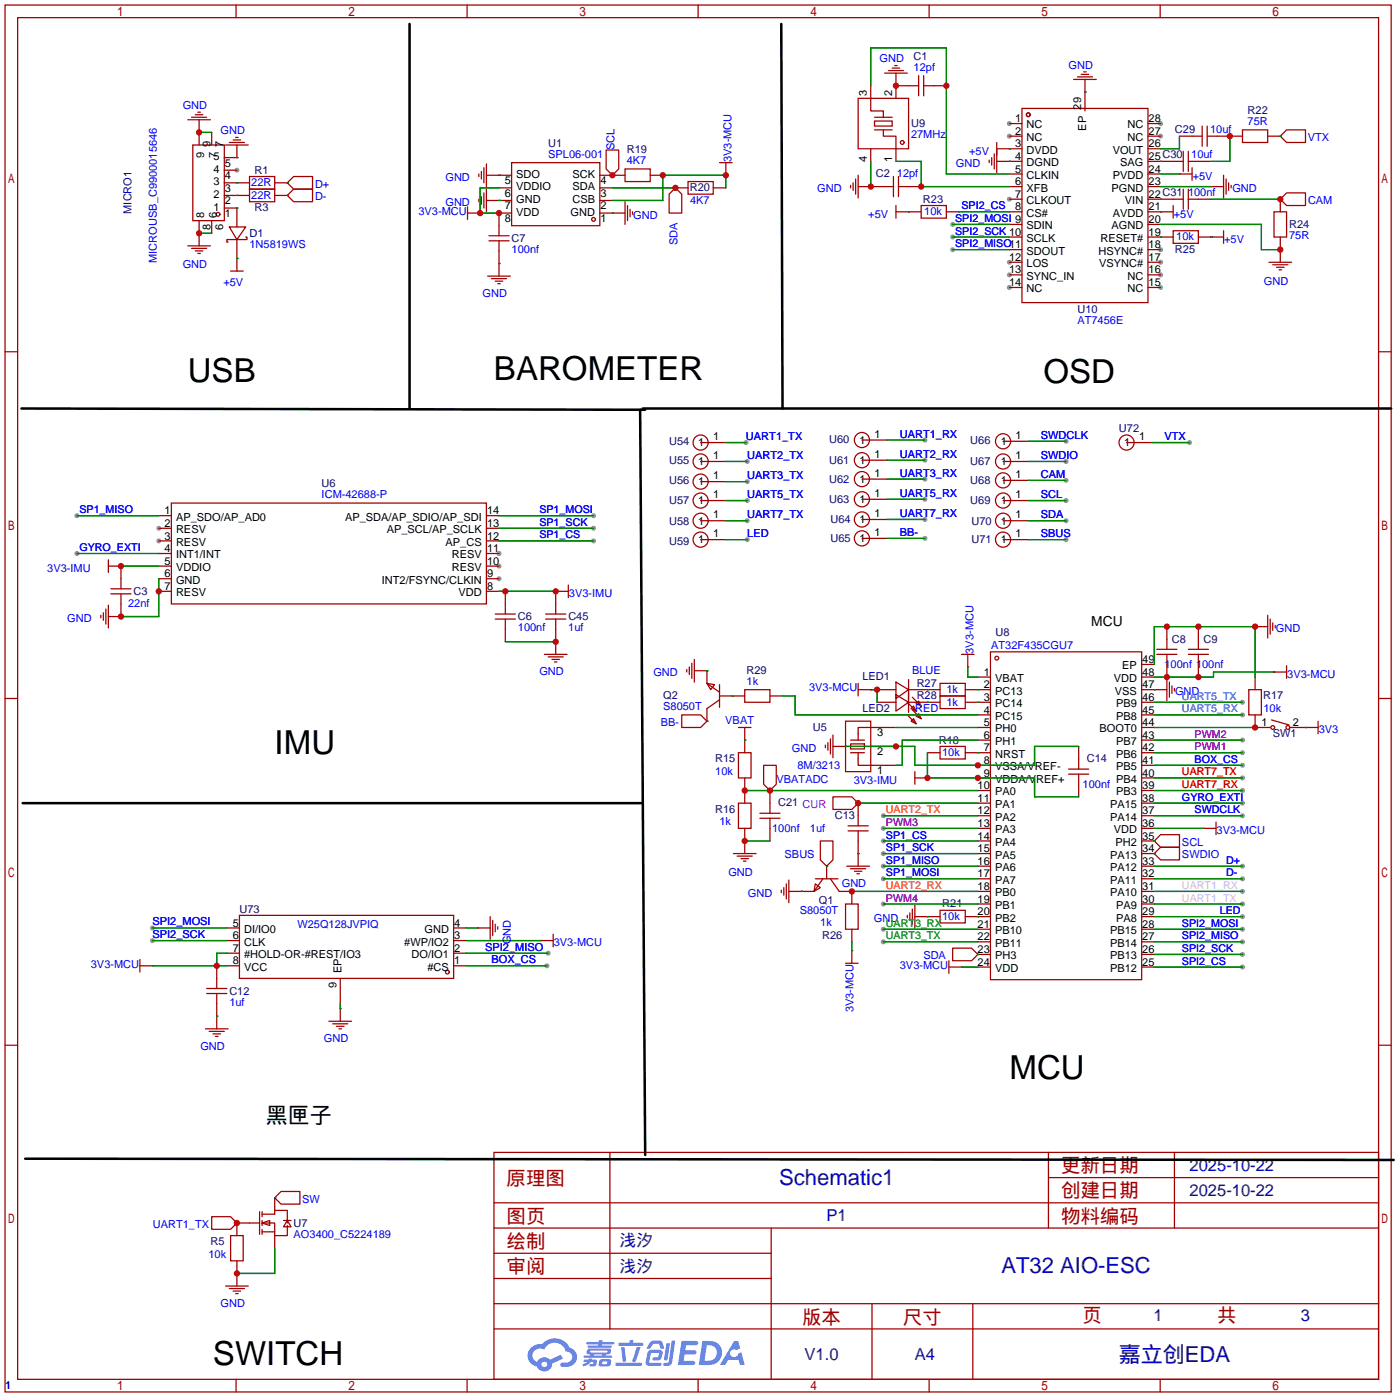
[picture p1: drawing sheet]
<svg xmlns="http://www.w3.org/2000/svg" width="282mm" height="281mm" viewBox="0 0 282 281" stroke-linecap="round" stroke-linejoin="round" font-family="sans-serif">
<g fill="#999">
<circle cx="203.5" cy="24.9" r=".51"/>
<circle cx="203.5" cy="27.4" r=".51"/>
<circle cx="203.5" cy="40.1" r=".51"/>
<circle cx="203.5" cy="52.8" r=".51"/>
<circle cx="203.5" cy="55.4" r=".51"/>
<circle cx="203.5" cy="57.9" r=".51"/>
<circle cx="233.9" cy="57.9" r=".51"/>
<circle cx="233.9" cy="55.4" r=".51"/>
<circle cx="233.9" cy="52.8" r=".51"/>
<circle cx="233.9" cy="50.3" r=".51"/>
<circle cx="233.9" cy="27.4" r=".51"/>
<circle cx="233.9" cy="24.9" r=".51"/>
<circle cx="32" cy="106.4" r=".51"/>
<circle cx="32" cy="109" r=".51"/>
<circle cx="100.6" cy="116.6" r=".51"/>
<circle cx="100.6" cy="114" r=".51"/>
<circle cx="100.6" cy="111.5" r=".51"/>
<circle cx="47.8" cy="34.3" r=".51"/>
<circle cx="250.4" cy="149.1" r=".51"/>
<circle cx="250.4" cy="184.7" r=".51"/>
<circle cx="250.4" cy="179.6" r=".51"/>
<circle cx="250.4" cy="151.6" r=".51"/>
<circle cx="178.1" cy="182.1" r=".51"/>
<circle cx="178.1" cy="166.9" r=".51"/>
<circle cx="250.4" cy="141.5" r=".51"/>
<circle cx="250.4" cy="144" r=".51"/>
<circle cx="178.1" cy="187.2" r=".51"/>
<circle cx="178.1" cy="189.7" r=".51"/>
<circle cx="178.1" cy="164.3" r=".51"/>
<circle cx="250.4" cy="182.1" r=".51"/>
<circle cx="250.4" cy="154.2" r=".51"/>
<circle cx="250.4" cy="161.8" r=".51"/>
<circle cx="250.4" cy="194.8" r=".51"/>
<circle cx="250.4" cy="189.7" r=".51"/>
<circle cx="250.4" cy="187.2" r=".51"/>
<circle cx="250.4" cy="192.3" r=".51"/>
<circle cx="178.1" cy="169.4" r=".51"/>
<circle cx="178.1" cy="172" r=".51"/>
<circle cx="178.1" cy="174.5" r=".51"/>
<circle cx="178.1" cy="177" r=".51"/>
<circle cx="250.4" cy="164.3" r=".51"/>
<circle cx="250.4" cy="177" r=".51"/>
<circle cx="250.4" cy="174.5" r=".51"/>
<circle cx="250.4" cy="156.7" r=".51"/>
<circle cx="250.4" cy="159.3" r=".51"/>
<circle cx="192" cy="50.3" r=".51"/>
<circle cx="192" cy="45.2" r=".51"/>
<circle cx="192" cy="47.8" r=".51"/>
<circle cx="15.5" cy="103.9" r=".51"/>
<circle cx="119.6" cy="109" r=".51"/>
<circle cx="119.6" cy="106.4" r=".51"/>
<circle cx="119.6" cy="103.9" r=".51"/>
<circle cx="15.5" cy="111.5" r=".51"/>
<circle cx="150.4" cy="89.2" r=".51"/>
<circle cx="150.6" cy="93" r=".51"/>
<circle cx="150.6" cy="97" r=".51"/>
<circle cx="150.6" cy="100.8" r=".51"/>
<circle cx="150.6" cy="104.9" r=".51"/>
<circle cx="150.6" cy="108.7" r=".51"/>
<circle cx="186.4" cy="88.6" r=".51"/>
<circle cx="186.4" cy="92.7" r=".51"/>
<circle cx="186.4" cy="96.5" r=".51"/>
<circle cx="186.4" cy="100.6" r=".51"/>
<circle cx="186.4" cy="104.6" r=".51"/>
<circle cx="186.4" cy="108.5" r=".51"/>
<circle cx="214.9" cy="88.9" r=".51"/>
<circle cx="214.9" cy="93" r=".51"/>
<circle cx="214.9" cy="96.8" r=".51"/>
<circle cx="214.9" cy="100.8" r=".51"/>
<circle cx="214.9" cy="104.9" r=".51"/>
<circle cx="214.9" cy="108.7" r=".51"/>
<circle cx="239.8" cy="89.2" r=".51"/>
<circle cx="30.7" cy="186.9" r=".51"/>
<circle cx="30.7" cy="189.5" r=".51"/>
<circle cx="110.5" cy="192" r=".51"/>
<circle cx="110.2" cy="194.6" r=".51"/>
</g>
<g fill="none" stroke="#a10000" stroke-width=".25">
<path d="M1 1h279.4v279.4h-279.4zM3.6 3.6h274.3v274.3h-274.3zM47.6 1v2.6M94.1 1v2.6M140.7 1v2.6M187.3 1v2.6M233.8 1v2.6M1 70.9h2.6M277.9 70.9h2.5M1 140.7h2.6M277.9 140.7h2.5M1 210.6h2.6"/>
<path d="M277.9 210.6h2.5M99.6 232.2h178.3v45.7h-178.3zM122.9 232.2v35.5M211.3 232.2v15.2M211.3 237.2h66.6M236.7 232.2v15.2M99.6 252.5h55.8M99.6 247.4h178.3M99.6 257.6h55.8M99.6 242.3h178.3M155.4 247.4v30.5M47.6 277.9v2.5"/>
<path d="M94.1 277.9v2.5M99.6 267.7h178.3M99.6 262.6h178.3M140.7 277.9v2.5M175.8 262.6v15.3M187.3 277.9v2.5M196.1 262.6v15.3M233.8 277.9v2.5"/>
</g>
<g fill="#5487ff">
<path d="M137.4 270.1h2.7a.48 .48 0 0 1 .7 .5 .48 .48 0 0 1-.7 .4h-1.8l-.2 1h1.9a.43 .43 0 0 1 .4 .5 .43 .43 0 0 1-.5 .4h-1.9l-.2 1.3h1.7a.45 .45 0 0 1 .6 .1 .45 .45 0 0 1-.2 .6l-3.3 .1z"/>
<path d="M148 270.2h.8l.4 1.4-.7 .4a.84 .84 0 0 0-1.3 .2 .84 .84 0 0 0 .4 1.2 .84 .84 0 0 0 1.1-.4l.1-.3 .6-.3 .7 2.6h-.9l-.3-1.1h-2.1l-.6 1.1h-1.1z"/>
<path d="M134.3 270.6h.8l-.5 3.2a.36 .36 0 0 1-.4 .3 .36 .36 0 0 1-.4-.4z"/>
<path d="M135.4 270.1h.7l-.6 4.3a1.13 1.13 0 0 1-1.8 .6l.2-.4 .7-.1 .2-.2z"/>
<path d="M131.1 270.4l.6-.3h1a.77 .77 0 0 1 .9 .5l.3 .9-.2 .2h-.5l-.3-.9-.2-.1h-1l-.7 1h-.6l-.1-.2z"/>
<path d="M130.7 272.3l.5-.4h1.7a.66 .66 0 0 1 .6 1l-.1 .4a.81 .81 0 0 1-.9 .8h-.7a.32 .32 0 0 1-.3-.4 .32 .32 0 0 1 .4-.3h.7l.2-.9-1.6 .1-.3 1.9h2.1a.32 .32 0 0 1 .3 .4 .32 .32 0 0 1-.3 .3h-2.3l-.5-.3-.1-.6z"/>
<path d="M124.1 274.5h5a.33 .33 0 0 1 .3 .4 .33 .33 0 0 1-.3 .3h-4.9l-.2-.2z"/>
<path d="M128.4 271.4h.7l-.6 2a1.04 1.04 0 0 1-.7 1l-.4-.3z"/>
<path d="M125.2 271.4h.7l.3 2.6a.34 .34 0 0 1-.3 .3 .34 .34 0 0 1-.4-.2z"/>
<path d="M124.7 270.5h2.2l.2-.6h.6l-.1 .6h1.8a.32 .32 0 0 1 .3 .3 .32 .32 0 0 1-.4 .3h-4.5l-.2-.1z"/>
<path d="M117.7 273.9h.9l.1-.2h.7l-.1 .2 .9 .1a.82 .82 0 0 1-.6 1.3h-.8v-.5l.8-.1v-.3h-.5l-.5 .4-1 .5-.2-.5 1-.4h-.8z"/>
<path d="M118.2 270.3h2.5v-.3h.8l-.1 .3h2.2l.2 .3-.2 .2h-2.3v.3h1.8l.2 .2-.2 .2h-4.5l-.2-.2 .1-.2h2l.1-.3h-2.3l-.1-.1z"/>
<path d="M141.6 270.1l-.7 4.9h1.6a2.5 2.5 0 0 0 3-2.5 2.5 2.5 0 0 0-3.1-2.4zM142.5 271a1.61 1.61 0 0 1 2 1.4 1.61 1.61 0 0 1-1.8 1.7l-.7 .1z"/>
<path d="M118.4 271.9a.55 .55 0 0 0-.2 .7 .55 .55 0 0 0 .7 .2l.1 .3h-1.3v.4h5.5l.2-.2-.2-.2h-1.2l.2-.3a.7 .7 0 0 0 .8-.2 .7 .7 0 0 0 0-.9h-4.2zM119 272.1h3.3l.2 .1-.2 .3h-3.2zM119.7 272.8h1.7l-.2 .3h-1.4z"/>
<path d="M120.9 274a1.05 1.05 0 0 0-.1 1.2 2.91 2.91 0 0 0 2.2-.1 .98 .98 0 0 0 0-1.2l-1.6-.1zM121.5 274.3h.8h.1v.3l-.2 .2h-.8z"/>
<path d="M107.1 271.4a2.23 2.23 0 0 0-.7 2.3 2.23 2.23 0 0 0 1.8 1.6 1.58 1.58 0 0 0 1.8 1 1.58 1.58 0 0 0 1.3-1.6l2.2-1-.5-.8-2.1 1a1.65 1.65 0 0 0-2.7 .5 1.45 1.45 0 0 1-.7-2 1.45 1.45 0 0 1 2-.6l.2 .1a2.3 2.3 0 0 1 2.3-1.4 2.3 2.3 0 0 1 2.1 1.8 1.12 1.12 0 0 1 1.2 1 1.12 1.12 0 0 1-1.1 1.2h-.7a.45 .45 0 0 0-.6 .4 .45 .45 0 0 0 .5 .5 2.21 2.21 0 0 0 2.2-.6 2.21 2.21 0 0 0 .5-2.3 2.13 2.13 0 0 0-1.3-1 3.3 3.3 0 0 0-5.6-.7l-1.1 .1zM109.2 274.9a.57 .57 0 0 1 1.1 0 .57 .57 0 0 1-1.1 0z"/>
</g>
<g fill="none" stroke="#a10000" stroke-width=".25">
<path d="M173 19.8h10.1v10.2h-10.1zM175.5 17.3v5.1h2.6v1.2M178.3 14.7h4.6M179.1 14.2h3M179.8 13.7h1.6M180.3 13.2h.5M180.6 17.3h.1M180.6 14.7v5.1M180.6 17.3h4.6M185.2 15.2v4.1M186.2 17.3h4.6M186.2 15.2v4.1"/>
<path d="M216.4 16h4.6M217.2 15.5h3M217.9 15h1.6M218.4 14.5h.5M218.7 18.5h.1M218.7 16v6.4M37.8 24.1h4.6M38.6 23.6h3.1M38.9 29.2h6.3v15.2h-6.3zM39.4 23.1h1.5M39.9 22.6h.5M40.1 26.7h.1"/>
<path d="M40.1 24.1v5.1M42.7 26.7v2.5M45.2 39.4h5.1M45.2 36.8h5.1M45.2 34.3h2.6M45.2 31.8h2.6M45.5 29.2h4.5M46.2 28.7h3.1M47 28.2h1.5M47.5 27.7h.5M47.8 31.8h.1M47.8 29.2v2.6"/>
<path d="M50.3 35.6h5.1v2.5h-5.1zM50.3 38.1h5.1v2.5h-5.1zM55.4 39.4h2.5M55.4 36.8h2.5M57.9 36.8h.1M57.9 39.4h.1M59.2 35.6h3.8v2.5h-3.8l-1.3-1.3zM59.2 38.1h3.8v2.5h-3.8l-1.3-1.2zM96.5 35.1v.5M97 34.5v1.6M97 39.6v1.5M97.5 33.8v3"/>
<path d="M97.5 38.9v3M98 35.3h5.1M98 33v4.6M98 38.1v4.6M100.6 35.3h.1M100.6 37.8h2.5M103.1 32.8h17.8v12.7h-17.8zM120.9 35.3h5.1M120.9 37.8h2.5M122.2 30.2h2.5v3.8l-1.3 1.3-1.2-1.3zM123.4 35.3h.1M126 34h5.1v2.6h-5.1z"/>
<path d="M131.1 35.3h2.5M134.9 39.1l1.2-1.3 1.3 1.3v3.8h-2.5zM136.1 37.8h.1M136.1 37.8h2.6M138.7 36.6h5.1v2.5h-5.1zM143.8 37.8h2.5M145 32.8h2.6M146.3 35.3h.1M146.3 32.8v2.5M171.4 37.3v.5M172 36.8v1.6M172.5 36.1v3"/>
<path d="M173 35.3v4.6M173 37.6h7.1M175.5 37.6h.1M175.5 30v2.5M176.3 24.4h3.5v1h-3.5zM176.3 23.6h3.5M176.3 26.2h3.5M178.1 26.2v1.2h2.5v5.1M180.1 35.6v4M181.1 37.6h4.6M181.1 35.6v4M199.4 32.3v.5"/>
<path d="M199.9 31.8v1.5M200.4 31v3M200.9 30h5.1M200.9 32.5h5.1M200.9 28.7v6.1M203.5 30h.1M203.5 32.5h.1M203.5 24.9h2.5M203.5 27.4h2.5M203.5 35.1h2.5M203.5 37.6h2.5M206 21.8h25.4v39.2h-25.4z"/>
<path d="M231.4 24.9h2.5M231.4 27.4h2.5M231.4 30h2.5M231.4 32.5h7.1M231.4 35.1h2.5M231.4 37.6h2.5M237.7 35.1h.1M237.7 27.4h4.6M237.7 35.1h2.6M238.5 30.5v4M238.5 38.1v4.1M239.5 32.5h4.6"/>
<path d="M239.5 30.5v4M239.5 38.1v4.1M240.3 33.8v2.5M242.3 25.4v4.1M243.3 27.4h7.1M243.3 25.4v4.1M244.1 37.6h.1M244.1 37.6h2.5M246.6 35.3v4.6M247.1 36.1v3M247.6 36.8v1.6M248.2 37.3v.5"/>
<path d="M250.4 26.2h5.1v2.5h-5.1zM255.5 27.4h2.6M258.1 27.4l1.2-1.2h3.8v2.5h-3.8zM258.1 27.4h.1M259.3 38.9h3.8v2.5h-3.8l-1.2-1.3zM37.8 49.5h4.6M38.6 50h3.1M39.4 50.5h1.5M39.9 51.1h.5M40.1 47h.1M40.1 44.4v5.1M42.7 44.4v2.6"/>
<path d="M45.2 41.9h2.6v3.8M46.2 45.7h3.3l-1.7 2.6zM46.5 54.6h2.5M47.8 48.3h-2.1v.5h.3M47.8 52.1h.1M47.8 48.3v6.3M49.5 47.8h.3v.5h-2M94.2 42.9h2.6M94.2 41.7v2.5M96.5 40.1v.5M96.8 42.9h.1M98 40.4h5.1"/>
<path d="M98.3 55.6h4.6M98.6 48.5h4M98.6 47.5h4M99.1 56.1h3M99.8 56.6h1.5M100.3 57.2h.5M100.6 40.4h.1M100.6 53.1h.1M100.6 48.5v7.1M103.1 42.9h-2.5v4.6M120.9 40.4h2.5M120.9 42.9h5.1"/>
<path d="M123.4 42.9h.1M126 40.6v4.6M126.5 41.4v3M127 42.2v1.5M127.5 42.7v.5M180.6 42.7h5.1M180.6 41.4v2.5M183.1 42.7h.1M185.7 41.4h5.1v2.5h-5.1zM190.8 42.7h2.5M203.5 40.1h2.5M203.5 42.7h2.5"/>
<path d="M203.5 45.2h2.5M203.5 47.8h2.5M203.5 50.3h2.5M203.5 52.8h2.5M203.5 55.4h2.5M203.5 57.9h2.5M231.4 40.1h7.1M231.4 42.7h5.1M231.4 45.2h2.5M231.4 47.8h5.1M231.4 50.3h2.5M231.4 52.8h2.5"/>
<path d="M231.4 55.4h2.5M231.4 57.9h2.5M233.9 42.7h.1M236.5 46.5h5.1v2.5h-5.1zM236.5 41.4v2.5M239.5 40.1h4.6M241.6 47.8h5M244.1 47.8h.1M246.6 46.5v2.5M255.8 52.8h4.5M256.5 53.3h3.1M256.8 42.7h2.5v5.1h-2.5z"/>
<path d="M257.3 53.8h1.5M257.8 54.4h.5M258.1 50.3h.1M258.1 40.1h.1M258.1 40.1v2.6M258.1 47.8v5M141.2 89.2h5.1M141.2 93h5.1M141.2 97h5.1M173.7 88.6h5.1M173.7 92.7h5.1M173.7 96.5h5.1"/>
<path d="M202.2 93h5.1M202.2 88.9h5.1M202.2 96.8h5.1M227.1 89.2h5.1M21.8 114h2.6M21.8 112.8v2.5M22.4 119.6h4M22.4 118.6h4M24.4 114h.1M24.4 114v4.6M24.4 119.6v4.6M32 103.9h2.5"/>
<path d="M32 106.4h2.5M32 109h2.5M32 111.5h2.5M32 114h2.5M32 116.6h2.5M32 119.1h2.5M34.5 101.3h63.5v20.4h-63.5zM98 103.9h2.6M98 106.4h2.6M98 109h2.6M98 111.5h2.6M98 114h2.6"/>
<path d="M98 116.6h2.6M98 119.1h2.6M101.9 119.1v4.6M112 119.1h.1M112 119.1h2.6M112 119.1v4.6M114.6 117.9v2.5M141.2 100.8h5.1M141.2 104.9h5.1M141.2 108.7h5.1M173.7 100.6h5.1M173.7 104.6h5.1"/>
<path d="M173.7 108.5h5.1M202.2 100.8h5.1M202.2 104.9h5.1M202.2 108.7h5.1M20.3 124v.5M20.8 123.4v1.6M21.3 122.7v3M21.8 121.9v4.6M21.8 124.2h2.6M24.4 124.2h.1M99.8 124.7h4.1M99.8 123.7h4.1"/>
<path d="M101.9 124.7v4.6M109.7 131.8h4.6M110 124.7h4M110 123.7h4M110.5 132.3h3M111.3 132.8h1.5M111.8 133.3h.5M112 129.3h.1M112 124.7v7.1M138.4 134.9v.5M138.9 134.4v1.5M139.4 133.6v3.1"/>
<path d="M140 135.1h2.5M140 132.8v4.6M142.5 135.1h.1M142.5 137.7l1.5 .2-.7 1zM142.5 135.1v2.6M142.5 137.7l2.5 1.7M145 137.9v4.6M150.1 138.9h5.1v2.6h-5.1zM173 138.9h2.5M173 137.7v2.5M175.5 138.9h.1M176.8 138.9h3.8"/>
<path d="M180.6 137.4l2.5 1.5-2.5 1.8zM180.6 140l2.5 1.5-2.5 1.8zM183.1 138.9h6.4M183.1 136.9v6.6M189.5 137.7h5.1v2.5h-5.1zM193.8 131.8h2.5M194.6 138.9h5M195.1 134.4h.1M195.1 131.8v2.6M197.1 136.4h2.5M199.6 131.3h30.5v66.1h-30.5zM230.1 136.4h2.6"/>
<path d="M230.1 138.9h5.1M230.1 133.9h2.6M232.7 138.9h.1M233.2 131.8h4M233.2 130.8h4M235.2 126.2v4.6M235.2 131.8v4.6M235.2 136.7v4.5M235.7 137.4v3.1M236.2 138.2v1.5M236.7 138.7v.5M239.5 131.8h4.1"/>
<path d="M239.5 130.8h4.1M241.6 126.2v4.6M241.6 131.8v4.6M251.7 138.9h2.6v5.1h-2.6zM253 126.2h.1M253 126.2h2.5M253 136.4v2.5M255.5 124v4.5M256 124.7v3.1M256.5 125.5v1.5M256.8 135.4h.1M256.8 135.4h2.5"/>
<path d="M257 126v.5M259.3 134.1v2.6M137.4 144h3.8l1.3 1.3-1.3 1.3h-3.8zM142.5 145.3h.1M145 140.2h5.1M145 141l-2.5 1.7v2.6M148.8 151.6h2.6v5.1h-2.6zM148.8 146.6h2.6M150.1 149.1h.1M150.1 146.6v5M150.1 156.7v5.1M153.9 154.2h2.6v3.8l-1.3 1.3-1.3-1.3z"/>
<path d="M155.2 159.3h.1M155.2 159.3v4.5M155.2 140.2h2.5M166.4 150.1v.5M166.9 149.6v1.5M167.4 148.8v3.1M167.9 150.4h2.5M167.9 148.1v4.6M170.4 145.3h5.1v10.1h-5.1zM170.4 150.4h.1M171.4 149.9h2.8v1h-2.8zM171.4 151.6h2.8"/>
<path d="M171.4 149.1h2.8M173 151.6v2.6h7.6M175.5 150.4h5.1M176.8 141.5h3.8M180.6 146.6h-7.6v2.5M182.9 141.5l1.8 1.8M182.9 144l1.8 1.8M183.1 141.5h6.4M183.6 142.7l.5-.5 .6 1.1zM183.6 145.3l.5-.5 .6 1zM183.9 140.5l1.8 1.7M183.9 143l1.8 1.8"/>
<path d="M184.4 155.4v2.6M184.4 156.7h2.5M184.7 141.7l.5-.5 .5 1zM184.7 144.3l.5-.5 .5 1zM186.9 156.7h.1M186.9 151.6h2.6M189.5 150.4h5.1v2.5h-5.1zM189.5 140.2h5.1v2.5h-5.1zM194.6 151.6h5M194.6 141.5h5M197.1 146.6h2.5M197.1 144h2.5"/>
<path d="M197.1 149.1h2.5M197.1 154.2h2.5M197.1 156.7h2.5M197.1 159.3h2.5M215.4 156h4.1M215.4 154.9h4.1M217.4 150.4v4.5M217.4 156v4.5M230.1 146.6h2.6M230.1 151.6h2.6M230.1 141.5h2.6M230.1 144h2.6"/>
<path d="M230.1 149.1h2.6M230.1 154.2h2.6M230.1 156.7h2.6M230.1 159.3h2.6M253 144v2.6h3M256.3 145l3.5 1M260.1 146.6h5.6M263.1 146.6h.1M265.7 145.3v2.5M147.8 172h4.6M148.6 172.5h3M148.8 161.8h2.6v5.1h-2.6z"/>
<path d="M149.4 173h1.5M149.9 173.5h.5M150.1 169.4h.1M150.1 166.9v5.1M153.2 164.8h4M153.2 163.8h4M155.2 164.8v4.6M157.5 179.3v.5M158 178.8v1.5M158.5 178.1v3M159 179.6h5.1M159 177.3v4.6"/>
<path d="M161.5 179.6h.1M164.3 178.1l1.1 .7-1.3 .8zM164.3 177h4.6M165.4 169.4h2.5v3.8l-1.3 1.3-1.2-1.3zM165.9 177l-1.8 2.6M166.6 174.5h.1M166.6 174.5v2.5M167.4 177l1.8 2.6h2.5v2.5M167.9 160.5h3.8l1.3 1.3-1.3 1.3h-3.8zM170.7 174.5h4.6M170.9 167.4h4.1M170.9 166.4h4.1"/>
<path d="M171.4 175h3.1M172.2 175.5h1.5M172.7 176h.5M173 161.8h.1M173 172h.1M173 161.8v4.6M173 167.4v7.1M197.1 172h2.5M197.1 161.8h2.5M197.1 164.3h2.5M197.1 166.9h2.5M197.1 169.4h2.5"/>
<path d="M197.1 174.5h2.5M197.1 177h2.5M197.1 179.6h2.5M230.1 172h2.6M230.1 161.8h2.6M230.1 164.3h2.6M230.1 166.9h2.6M230.1 169.4h2.6M230.1 174.5h2.6M230.1 177h2.6M230.1 179.6h2.6M232.7 169.4h.1"/>
<path d="M232.7 172h.1M233.9 168.1h3.8v2.6h-3.8l-1.2-1.3zM233.9 170.7h3.8v2.5h-3.8l-1.2-1.2zM242.6 166.9h.1M242.6 166.9h2.5M245.1 165.6v2.5M28.2 194.6h2.5M28.2 193.3v2.5M30.7 194.6h.1M41.7 199.1h4M43.7 194.6v4.5M45.7 194.6h2.6"/>
<path d="M45.7 192h2.6M45.7 189.5h2.6M45.7 186.9h2.6M48.3 184.4h43.1v12.7h-43.1zM68.6 197.1v5.1M91.4 194.6h2.6M91.4 192h2.6M91.4 189.5h2.6M91.4 186.9h2.6M96.3 186.9h.1M96.3 186.9h2.5M98.8 184.7v4.5"/>
<path d="M99.3 185.4v3.1M99.8 186.2v1.5M100.3 186.7v.5M109 189.5h.1M109 189.5h2.5M111.5 188.2v2.6M170.4 182.1h2.6v5.1h-2.6zM170.4 194.1h2.6M171.7 191.5h.1M171.7 187.2v2.5M171.7 191.5v2.6M182.9 184.4v.5"/>
<path d="M183.4 183.9v1.5M183.9 183.1v3.1M184.4 184.7h5.1M184.4 182.4v4.5M186.9 184.7h.1M189.5 183.4h5.1v2.5h-5.1zM191.3 194.8h2.5M191.3 193.5v2.6M192 191h3.8l1.3 1.3-1.3 1.2h-3.8zM193.8 194.8h.1M194.6 184.7h5M197.1 192.3h.1"/>
<path d="M197.1 182.1h2.5M197.1 187.2h2.5M197.1 189.7h2.5M197.1 192.3h2.5M197.1 194.8h2.5M230.1 184.7h2.6M230.1 182.1h2.6M230.1 187.2h2.6M230.1 189.7h2.6M230.1 192.3h2.6M230.1 194.8h2.6M41.4 207.3h4.6"/>
<path d="M41.7 200.2h4M42.2 207.8h3M42.9 208.3h1.5M43.4 208.8h.5M43.7 204.7h.1M43.7 200.2v7.1M66.3 205.7h4.6M67.1 206.2h3M67.8 206.8h1.5M68.3 207.3h.5M68.6 203.2h.1M68.6 203.2v2.5"/>
<path d="M42.7 245.1h3.8l1.3 1.3-1.3 1.3h-3.8zM45.5 259.1h4.5M46.2 259.6h3.1M46.5 248.9h2.5v5.1h-2.5zM47.8 256.5h.1M47.8 246.4h.1M47.8 246.4v2.5M47.8 254v5.1M47.8 246.4h4.5M52.3 244.1v4.6M52.8 246.4h2.6v2.5M52.8 244.6h2.6v-.8h2.5v2.6"/>
<path d="M52.8 246.4l1.6-.5v1zM52.8 244.1v1M52.8 245.9v1M52.8 247.7v1M52.8 248.2h2.6M55.4 241.3h.1M55.4 241.3v2.5M55.4 248.9v2.6M56.6 240h3.9v2.6h-3.9l-1.2-1.3zM57.1 245.9h1.6M57.9 246.9v2h-2.5M57.9 245.9l.8 1.2h-1.6z"/>
<path d="M47 260.1h1.5M47.5 260.6h.5"/>
<circle cx="181.9" cy="28.7" r=".38"/>
<circle cx="207.3" cy="23.1" r=".38"/>
<circle cx="43.9" cy="43.2" r=".38"/>
<circle cx="119.6" cy="44.2" r=".38"/>
<circle cx="141.2" cy="93" r="1.52"/>
<circle cx="141.2" cy="89.2" r="1.52"/>
<circle cx="141.2" cy="97" r="1.52"/>
<circle cx="173.7" cy="92.7" r="1.52"/>
<circle cx="173.7" cy="88.6" r="1.52"/>
<circle cx="173.7" cy="96.5" r="1.52"/>
<circle cx="202.2" cy="93" r="1.52"/>
<circle cx="202.2" cy="88.9" r="1.52"/>
<circle cx="202.2" cy="96.8" r="1.52"/>
<circle cx="227.1" cy="89.2" r="1.52"/>
<circle cx="141.2" cy="108.7" r="1.52"/>
<circle cx="141.2" cy="104.9" r="1.52"/>
<circle cx="141.2" cy="100.8" r="1.52"/>
<circle cx="173.7" cy="100.6" r="1.52"/>
<circle cx="173.7" cy="108.5" r="1.52"/>
<circle cx="173.7" cy="104.6" r="1.52"/>
<circle cx="202.2" cy="108.7" r="1.52"/>
<circle cx="202.2" cy="104.9" r="1.52"/>
<circle cx="202.2" cy="100.8" r="1.52"/>
<circle cx="200.9" cy="132.6" r=".38"/>
<circle cx="256.5" cy="146.6" r=".38"/>
<circle cx="259.6" cy="146.6" r=".38"/>
<circle cx="90.2" cy="195.8" r=".38"/>
</g>
<g fill="none" stroke="#008700" stroke-width=".25">
<path d="M175.5 17.3v-7.6h15.3v25.4h12.7M180.6 17.3h.1M218.7 18.5h.1M40.1 26.7h2.6M47.8 39.4h.1M47.8 36.8h.1M47.8 31.8h.1M57.9 36.8h.1M57.9 39.4h.1M100.6 35.3h.1M100.6 37.8h-3.8v5.1h3.8M123.4 35.3h.1"/>
<path d="M123.4 37.8h12.7M146.3 37.8v-2.5h-12.7v5.1h-10.2M175.5 32.5v5.1M180.6 32.5h5.1v5.1h17.8M203.5 30h.1M203.5 32.5h.1M233.9 32.5h.1M233.9 37.6h10.2M233.9 35.1h3.8M237.7 27.4v2.6h-3.8M247.9 27.4v5.1h-3.8M258.1 27.4h.1"/>
<path d="M40.1 47h2.6M47.8 41.9h.1M47.8 52.1h.1M100.6 40.4h.1M100.6 53.1h.1M123.4 42.9h.1M183.1 42.7h.1M192 50.3h11.5M192 45.2h11.5M192 47.8h11.5M193.3 42.7h10.2M233.9 47.8h.1"/>
<path d="M233.9 42.7h.1M233.9 40.1h.1M233.9 45.2h20.4v5.1h3.8M244.1 47.8h.1M244.1 40.1h14M146.3 89.2h4.1M146.3 93h4.3M146.3 97h4.3M178.8 88.6h7.6M178.8 92.7h7.6M178.8 96.5h7.6M207.3 93h7.6"/>
<path d="M207.3 88.9h7.6M207.3 96.8h7.6M232.2 89.2h7.6M15.5 103.9h16.5M15.5 111.5h16.5M24.4 114h7.6M32 116.6v7.6h-7.6M100.6 103.9h19M100.6 109h19M100.6 106.4h19M100.6 119.1h11.4M146.3 100.8h4.3"/>
<path d="M146.3 104.9h4.3M146.3 108.7h4.3M178.8 100.6h7.6M178.8 104.6h7.6M178.8 108.5h7.6M207.3 100.8h7.6M207.3 104.9h7.6M207.3 108.7h7.6M101.9 129.3h10.1M142.5 135.1h.1M175.5 138.9h1.3v2.6M186.9 138.9h.1"/>
<path d="M195.1 134.4v2h2M197.1 138.9h.1M232.7 138.9h.1M232.7 133.9v-7.7h20.3v10.2M256.8 135.4h-12.2v1h-11.9M142.5 145.3h.1M147.6 140.2h.1M150.1 149.1h.1M150.1 159.3h47M157.7 140.2h2.6v3.8h36.8M170.4 150.4h14v3.8h24.1v-3.8h8.9M180.6 146.6h16.5"/>
<path d="M186.9 141.5h.1M186.9 151.6v5.1h21.6v3.8h8.9M197.1 151.6h.1M197.1 141.5h.1M197.1 149.1h-15.2v5.1h-1.3M232.7 159.3h17.7M232.7 149.1h17.7M232.7 151.6h17.7M232.7 141.5h17.7M232.7 144h17.7M232.7 154.2h17.7M232.7 156.7h17.7"/>
<path d="M232.7 146.6h20.3M263.1 146.6h.1M150.1 169.4h5.1M161.5 179.6h.1M166.6 174.5h.1M171.7 179.6h25.4M173 172h.1M173 161.8h24.1M178.1 169.4h19M178.1 166.9h19M178.1 164.3h19M178.1 172h19"/>
<path d="M178.1 174.5h19M178.1 177h19M232.7 172h.1M232.7 169.4h.1M232.7 179.6h17.7M232.7 166.9h9.9M232.7 164.3h17.7M232.7 161.8h17.7M232.7 174.5h17.7M232.7 177h17.7M30.7 186.9h15M30.7 189.5h15"/>
<path d="M30.7 194.6h15M45.7 192h-2v2.6M94 186.9h2.3M94 189.5h15M94 192h16.5M94 194.6h16.2M171.7 189.7v1.8M178.1 182.1h19M178.1 187.2h19M178.1 189.7h19M186.9 184.7h.1M193.8 194.8h3.3"/>
<path d="M197.1 184.7h.1M197.1 192.3h.1M232.7 184.7h17.7M232.7 182.1h17.7M232.7 187.2h17.7M232.7 189.7h17.7M232.7 194.8h17.7M232.7 192.3h17.7M43.7 204.7h.1M68.6 202.2v1M47.8 246.4h.1M55.4 241.3h.1"/>
<path d="M55.4 251.5v5h-7.6"/>
</g>
<path d="M82.5 4.8v77.5M157.5 4.8l.2 77.5M4.3 82.3l125.7 .2M129 82.5l1 150.2M129.5 82.3h150.9M4.6 161.8h124.7M5.1 233.4l275.8 .3" fill="none" stroke="#000" stroke-width=".51"/>
<g fill="#c00">
<circle cx="146.3" cy="35.3" r=".63"/>
<circle cx="133.6" cy="35.3" r=".63"/>
<circle cx="155.2" cy="159.3" r=".63"/>
<circle cx="150.1" cy="159.3" r=".63"/>
<circle cx="150.1" cy="169.4" r=".63"/>
<circle cx="171.7" cy="179.6" r=".63"/>
<circle cx="197.1" cy="156.7" r=".63"/>
<circle cx="186.9" cy="156.7" r=".63"/>
<circle cx="197.1" cy="154.2" r=".63"/>
<circle cx="180.6" cy="150.4" r=".63"/>
<circle cx="253" cy="146.6" r=".63"/>
<circle cx="258.1" cy="50.3" r=".63"/>
<circle cx="258.1" cy="40.1" r=".63"/>
<circle cx="185.7" cy="37.6" r=".63"/>
<circle cx="190.8" cy="17.3" r=".63"/>
<circle cx="247.9" cy="27.4" r=".63"/>
<circle cx="136.1" cy="37.8" r=".63"/>
<circle cx="32" cy="119.1" r=".63"/>
<circle cx="24.4" cy="124.2" r=".63"/>
<circle cx="24.4" cy="114" r=".63"/>
<circle cx="101.9" cy="119.1" r=".63"/>
<circle cx="112" cy="119.1" r=".63"/>
<circle cx="235.2" cy="136.4" r=".63"/>
<circle cx="241.6" cy="136.4" r=".63"/>
<circle cx="235.2" cy="126.2" r=".63"/>
<circle cx="241.6" cy="126.2" r=".63"/>
<circle cx="253" cy="126.2" r=".63"/>
<circle cx="40.1" cy="47" r=".63"/>
<circle cx="40.1" cy="26.7" r=".63"/>
<circle cx="112" cy="129.3" r=".63"/>
<circle cx="47.8" cy="256.5" r=".63"/>
<circle cx="175.5" cy="37.6" r=".63"/>
<circle cx="173" cy="161.8" r=".63"/>
<circle cx="176.8" cy="138.9" r=".63"/>
<circle cx="123.4" cy="35.3" r=".63"/>
<circle cx="180.6" cy="17.3" r=".63"/>
<circle cx="47.8" cy="246.4" r=".63"/>
<circle cx="100.6" cy="42.9" r=".63"/>
<circle cx="96.8" cy="42.9" r=".63"/>
<circle cx="43.7" cy="194.6" r=".63"/>
</g>
<g font-size="6.7">
<text x="37.8" y="77">USB</text>
<text x="99.6" y="76.5">BAROMETER</text>
<text x="210.3" y="77.2">OSD</text>
<text x="55.4" y="151.9">IMU</text>
<text x="203.5" y="217.4">MCU</text>
<text x="42.9" y="275.1">SWITCH</text>
</g>
<text font-size="4.4" x="53.6" y="226.3">黑匣子</text>
<g font-size="4.4" fill="#000080">
<text x="157" y="238.8">Schematic1</text>
<text x="201.8" y="256.5">AT32 AIO-ESC</text>
<text x="225.5" y="274.3">嘉立创EDA</text>
</g>
<g font-size="3.9" fill="#a00000">
<text x="102.1" y="238.7">原理图</text>
<text x="213.9" y="236.2">更新日期</text>
<text x="213.9" y="241.2">创建日期</text>
<text x="102.1" y="251.4">绘制</text>
<text x="102.1" y="246.3">图页</text>
<text x="213.9" y="246.3">物料编码</text>
<text x="102.1" y="256.5">审阅</text>
<text x="161.7" y="266.6">版本</text>
<text x="182" y="266.6">尺寸</text>
<text x="218.2" y="266.4">页</text>
<text x="245.4" y="266.4">共</text>
</g>
<g font-size="3.3" fill="#000080">
<text x="239.8" y="235.8">2025-10-22</text>
<text x="166.6" y="246">P1</text>
<text x="239.8" y="240.9">2025-10-22</text>
<text x="125" y="251.1">浅汐</text>
<text x="125" y="256.2">浅汐</text>
<text x="232.5" y="266.1">1</text>
<text x="262.2" y="266.1">3</text>
<text x="162.2" y="273.9">V1.0</text>
<text x="184.4" y="273.9">A4</text>
</g>
<text font-size="2.8" x="220" y="126">MCU</text>
<g font-size="2.2" fill="#00f">
<text x="177.3" y="12.6">GND</text>
<text x="184.2" y="14.3">12pf</text>
<text x="215.4" y="13.8">GND</text>
<text x="36.8" y="22">GND</text>
<text x="44.4" y="27">GND</text>
<text x="183.6" y="27.8">27MHz</text>
<text x="243.9" y="26.8">10uf</text>
<text x="251.5" y="25.2">75R</text>
<text x="263.6" y="28.4">VTX</text>
<text x="110.5" y="31.8">SPL06-001</text>
<text x="123.9" y="30.3" transform="rotate(-90 123.9 30.3)">SCL</text>
<text x="126.4" y="33.1">4K7</text>
<text x="147.5" y="32.6" transform="rotate(-90 147.5 32.6)">3V3-MCU</text>
<text x="180.8" y="35.7">12pf</text>
<text x="192.7" y="33.7">GND</text>
<text x="195.3" y="31.1">+5V</text>
<text x="240.1" y="31.9">10uf</text>
<text x="50.6" y="40">22R</text>
<text x="50.7" y="37.5">22R</text>
<text x="63.5" y="37.8">D+</text>
<text x="63.5" y="40.3">D-</text>
<text x="89.8" y="41.5">GND</text>
<text x="89.8" y="36.4">GND</text>
<text x="139.1" y="41.1">4K7</text>
<text x="164.7" y="38.8">GND</text>
<text x="239.5" y="39.5">100nf</text>
<text x="240.4" y="36.2">+5V</text>
<text x="248.4" y="38.7">GND</text>
<text x="263.7" y="41.1">CAM</text>
<text x="84.4" y="43.3">3V3-MCU</text>
<text x="127.6" y="44.1">GND</text>
<text x="175" y="43.8">+5V</text>
<text x="186.3" y="43.3">10k</text>
<text x="192.5" y="44.7">SPI2_MOSI 9</text>
<text x="192.5" y="47.3">SPI2_SCK 10</text>
<text x="193.8" y="42.2">SPI2_CS</text>
<text x="236.6" y="43.9">+5V</text>
<text x="31.6" y="52.9" transform="rotate(-90 31.6 52.9)">MICROUSB_C9900015646</text>
<text x="50.3" y="50">1N5819WS</text>
<text x="103.1" y="50.9">100nf</text>
<text x="136.5" y="49.4" transform="rotate(-90 136.5 49.4)">SDA</text>
<text x="192.5" y="49.8">SPI2_MISO11</text>
<text x="237.1" y="48.4">10k</text>
<text x="246.8" y="48.9">+5V</text>
<text x="259.8" y="48.1">75R</text>
<text x="36.8" y="54">GND</text>
<text x="45" y="57.6">+5V</text>
<text x="97.3" y="59.8">GND</text>
<text x="254.8" y="57.3">GND</text>
<text x="217.2" y="65.3">AT7456E</text>
<text x="150.4" y="88.6">UART1_TX</text>
<text x="181.4" y="88.1">UART1_RX</text>
<text x="209.8" y="88.4">SWDCLK</text>
<text x="234.7" y="88.6">VTX</text>
<text x="150.6" y="92.5">UART2_TX</text>
<text x="181.4" y="92.2">UART2_RX</text>
<text x="209.8" y="92.5">SWDIO</text>
<text x="64.8" y="100.3">ICM-42688-P</text>
<text x="150.6" y="96.5">UART3_TX</text>
<text x="150.6" y="100.3">UART5_TX</text>
<text x="181.4" y="96">UART3_RX</text>
<text x="181.4" y="100.1">UART5_RX</text>
<text x="209.8" y="96.3">CAM</text>
<text x="209.8" y="100.3">SCL</text>
<text x="16" y="103.4">SP1_MISO</text>
<text x="108.7" y="105.9">SP1_SCK</text>
<text x="108.7" y="103.4">SP1_MOSI</text>
<text x="150.6" y="104.4">UART7_TX</text>
<text x="181.4" y="104.1">UART7_RX</text>
<text x="181.4" y="107.9">BB-</text>
<text x="209.8" y="104.4">SDA</text>
<text x="16" y="111">GYRO_EXTI</text>
<text x="108.7" y="108.5">SP1_CS</text>
<text x="150.6" y="108.2">LED</text>
<text x="209.8" y="108.2">SBUS</text>
<text x="9.5" y="115.2">3V3-IMU</text>
<text x="13.6" y="125.3">GND</text>
<text x="25.8" y="122.3">22nf</text>
<text x="114.7" y="120.3">3V3-IMU</text>
<text x="104.4" y="127.1">100nf</text>
<text x="114.6" y="127.1">1uf</text>
<text x="196.2" y="131.7" transform="rotate(-90 196.2 131.7)">3V3-MCU</text>
<text x="199.8" y="130.7">AT32F435CGU7</text>
<text x="257.2" y="127.4">GND</text>
<text x="108.7" y="136">GND</text>
<text x="131.7" y="136.3">GND</text>
<text x="183.8" y="135.8">BLUE</text>
<text x="234.7" y="134.5">100nf 100nf</text>
<text x="259.5" y="136.5">3V3-MCU</text>
<text x="133.7" y="143.1">S8050T</text>
<text x="150.5" y="138">1k</text>
<text x="163.1" y="139.3">3V3-MCU</text>
<text x="184.4" y="143.4">RED</text>
<text x="190.8" y="142.1">1k</text>
<text x="190.8" y="139.6">1k</text>
<text x="236.9" y="140.1">GND</text>
<text x="254.7" y="143.4">10k</text>
<text x="133.2" y="146.2">BB-</text>
<text x="146.2" y="145.8">VBAT</text>
<text x="265.8" y="147.7">3V3</text>
<text x="159.6" y="151.5">GND</text>
<text x="160.7" y="154.8">8M/3213</text>
<text x="189.9" y="152.3">10k</text>
<text x="240.8" y="153.7">BOX_CS</text>
<text x="144.2" y="156.1">10k</text>
<text x="156.5" y="157.7">VBATADC</text>
<text x="172.1" y="157.9">3V3-IMU</text>
<text x="218.2" y="158.7">100nf</text>
<text x="238.3" y="161.3">GYRO_EXTI</text>
<text x="145" y="166.3">1k</text>
<text x="155.6" y="167.5">100nf</text>
<text x="163.3" y="167.5">1uf</text>
<text x="240.8" y="163.8">SWDCLK</text>
<text x="158.2" y="172.9">SBUS</text>
<text x="178.6" y="168.9">SP1_CS</text>
<text x="178.6" y="171.5">SP1_SCK</text>
<text x="238.3" y="170.4">SCL</text>
<text x="238.3" y="172.9">SWDIO</text>
<text x="245.2" y="168">3V3-MCU</text>
<text x="146.8" y="176.4">GND</text>
<text x="169.7" y="178.7">GND</text>
<text x="178.6" y="174">SP1_MISO</text>
<text x="178.6" y="176.5">SP1_MOSI</text>
<text x="247.1" y="176.5">D-</text>
<text x="247.1" y="174">D+</text>
<text x="150.7" y="180.8">GND</text>
<text x="161.2" y="184">S8050T</text>
<text x="176.2" y="185.8">GND</text>
<text x="189.9" y="185.3">10k</text>
<text x="245.9" y="184.2">LED</text>
<text x="30.7" y="186.4">SPI2_MOSI</text>
<text x="30.7" y="189">SPI2_SCK</text>
<text x="59.9" y="186.9">W25Q128JVPIQ</text>
<text x="97.8" y="191.5">SPI2_MISO</text>
<text x="103" y="190.2" transform="rotate(-90 103 190.2)">GND</text>
<text x="111.6" y="190.6">3V3-MCU</text>
<text x="165.4" y="186.6">1k</text>
<text x="238.3" y="189.2">SPI2_MISO</text>
<text x="238.3" y="186.7">SPI2_MOSI</text>
<text x="238.3" y="191.8">SPI2_SCK</text>
<text x="18.3" y="194.9">3V3-MCU</text>
<text x="99.1" y="194.1">BOX_CS</text>
<text x="181.4" y="195.2">3V3-MCU</text>
<text x="186.1" y="193.2">SDA</text>
<text x="238.3" y="194.3">SPI2_CS</text>
<text x="46.2" y="202.6">1uf</text>
<text x="172.1" y="203.9" transform="rotate(-90 172.1 203.9)">3V3-MCU</text>
<text x="65.3" y="209.9">GND</text>
<text x="40.4" y="211.4">GND</text>
<text x="60.9" y="242.3">SW</text>
<text x="30.8" y="247.3">UART1_TX</text>
<text x="59.2" y="249.3">AO3400_C5224189</text>
<text x="42" y="253.4">10k</text>
<text x="44.4" y="263.3">GND</text>
</g>
<g font-size="2.2" fill="#000080">
<text x="184.2" y="12.1">C1</text>
<text x="251.5" y="22.9">R22</text>
<text x="110.5" y="29.6">U1</text>
<text x="183.6" y="25.5">U9</text>
<text x="236.8" y="26.8">C29</text>
<text x="51.3" y="35">R1</text>
<text x="126.4" y="30.8">R19</text>
<text x="176.5" y="35.7">C2</text>
<text x="139.1" y="38.5">R20</text>
<text x="186" y="40.8">R23</text>
<text x="26.5" y="43.1" transform="rotate(-90 26.5 43.1)">MICRO1</text>
<text x="50.3" y="47.7">D1</text>
<text x="51.3" y="42.6">R3</text>
<text x="259.8" y="45.9">R24</text>
<text x="103.1" y="48.7">C7</text>
<text x="236.8" y="50.9">R25</text>
<text x="217.2" y="63">U10</text>
<text x="134.9" y="89.7">U54</text>
<text x="167.1" y="89.2">U60</text>
<text x="195.6" y="89.4">U66</text>
<text x="225.6" y="87.1">U72</text>
<text x="134.9" y="93.5">U55</text>
<text x="167.1" y="93.5">U61</text>
<text x="195.6" y="93.7">U67</text>
<text x="64.8" y="98">U6</text>
<text x="134.9" y="97.5">U56</text>
<text x="134.9" y="101.6">U57</text>
<text x="167.1" y="97.3">U62</text>
<text x="167.1" y="101.3">U63</text>
<text x="195.6" y="97.5">U68</text>
<text x="195.6" y="101.6">U69</text>
<text x="134.9" y="105.7">U58</text>
<text x="167.4" y="105.4">U64</text>
<text x="195.8" y="105.7">U70</text>
<text x="134.9" y="109.7">U59</text>
<text x="167.4" y="109.2">U65</text>
<text x="195.8" y="109.5">U71</text>
<text x="26.9" y="119.8">C3</text>
<text x="104.4" y="124.9">C6</text>
<text x="114.6" y="124.9">C45</text>
<text x="200.7" y="128.2">U8</text>
<text x="236.2" y="129.4">C8</text>
<text x="242.6" y="129.4">C9</text>
<text x="150.5" y="135.7">R29</text>
<text x="173.8" y="137">LED1</text>
<text x="133.7" y="140.9">Q2</text>
<text x="173.8" y="143.4">LED2</text>
<text x="184.8" y="140.9">R28</text>
<text x="184.8" y="138.3">R27</text>
<text x="254.6" y="140.9">R17</text>
<text x="163.8" y="147.2">U5</text>
<text x="189.2" y="149.8">R18</text>
<text x="256.5" y="148.5">SW1</text>
<text x="144.1" y="153.6">R15</text>
<text x="219.1" y="153.6">C14</text>
<text x="144.1" y="163.7">R16</text>
<text x="156.8" y="162.5">C21 CUR</text>
<text x="168.3" y="165">C13</text>
<text x="48.3" y="183.9">U73</text>
<text x="165" y="182.1">Q1</text>
<text x="189.9" y="182.8">R21</text>
<text x="165.7" y="189.1">R26</text>
<text x="46.2" y="200.4">C12</text>
<text x="42.4" y="250.8">R5</text>
<text x="59.2" y="247.1">U7</text>
<text x="1" y="279.9">1</text>
</g>
<g font-size="2.2">
<text x="174.8" y="19.3" transform="rotate(-90 174.8 19.3)">3</text>
<text x="179.8" y="19.3" transform="rotate(-90 179.8 19.3)">2</text>
<text x="217.9" y="22.1" transform="rotate(-90 217.9 22.1)">29</text>
<text x="42.4" y="29.6" transform="rotate(-90 42.4 29.6)">9</text>
<text x="45" y="29.6" transform="rotate(-90 45 29.6)">7</text>
<text x="204.6" y="24.6">1</text>
<text x="204.6" y="27.2">2</text>
<text x="204.6" y="29.7">3</text>
<text x="206.9" y="25.9">NC</text>
<text x="206.9" y="28.4">NC</text>
<text x="218.9" y="26.3" transform="rotate(-90 218.9 26.3)">EP</text>
<text x="227.2" y="28.4">NC</text>
<text x="227.2" y="25.9">NC</text>
<text x="231.5" y="29.7">26</text>
<text x="231.5" y="27.2">27</text>
<text x="231.5" y="24.6">28</text>
<text x="41.1" y="31.9" transform="rotate(-90 41.1 31.9)">9</text>
<text x="43" y="34.8">4</text>
<text x="43" y="32.3">5</text>
<text x="43.7" y="31.9" transform="rotate(-90 43.7 31.9)">7</text>
<text x="45.3" y="33.5">5</text>
<text x="104.1" y="35.8">SDO</text>
<text x="115.4" y="35.8">SCK</text>
<text x="174.8" y="32.7" transform="rotate(-90 174.8 32.7)">4</text>
<text x="179.8" y="32.7" transform="rotate(-90 179.8 32.7)">1</text>
<text x="204.6" y="32.2">4</text>
<text x="204.6" y="34.8">5</text>
<text x="206.9" y="31">DVDD</text>
<text x="206.9" y="33.5">DGND</text>
<text x="224.3" y="31">VOUT</text>
<text x="225.8" y="33.5">SAG</text>
<text x="231.5" y="34.8">24</text>
<text x="231.5" y="32.2">25C30</text>
<text x="43" y="39.9">2</text>
<text x="43" y="37.4">3</text>
<text x="45.3" y="41.2">2</text>
<text x="45.3" y="38.6">3</text>
<text x="45.3" y="36.1">4</text>
<text x="101.8" y="37.1">5</text>
<text x="101.8" y="39.6">6</text>
<text x="104.1" y="38.4">VDDIO</text>
<text x="104.1" y="40.9">GND</text>
<text x="115.4" y="40.9">CSB</text>
<text x="115.4" y="38.4">SDA</text>
<text x="121" y="39.6">3</text>
<text x="121" y="37.1">4</text>
<text x="204.6" y="37.3">6</text>
<text x="204.6" y="39.9">7</text>
<text x="206.9" y="36">CLKIN</text>
<text x="206.9" y="38.6">XFB</text>
<text x="206.9" y="41.1">CLKOUT</text>
<text x="224" y="38.6">PGND</text>
<text x="224.3" y="36">PVDD</text>
<text x="226.7" y="41.1">VIN</text>
<text x="231.5" y="39.9">22C31</text>
<text x="231.5" y="37.3">23</text>
<text x="41.1" y="44" transform="rotate(-90 41.1 44)">8</text>
<text x="42.4" y="46.3" transform="rotate(-90 42.4 46.3)">8</text>
<text x="43" y="42.4">1</text>
<text x="43.7" y="44" transform="rotate(-90 43.7 44)">6</text>
<text x="45" y="46.3" transform="rotate(-90 45 46.3)">6</text>
<text x="45.3" y="43.7">1</text>
<text x="101.8" y="42.2">7</text>
<text x="101.8" y="44.7">8</text>
<text x="104.1" y="43.5">VDD</text>
<text x="115" y="43.5">GND</text>
<text x="121" y="44.7">1</text>
<text x="121" y="42.2">2</text>
<text x="204.6" y="42.4">8</text>
<text x="206.9" y="43.7">CS#</text>
<text x="206.9" y="46.2">SDIN</text>
<text x="224" y="46.2">AGND</text>
<text x="224.3" y="43.7">AVDD</text>
<text x="231.5" y="47.5">19</text>
<text x="231.5" y="44.9">20</text>
<text x="231.5" y="42.4">21</text>
<text x="203.4" y="52.6">12</text>
<text x="206.9" y="48.7">SCLK</text>
<text x="206.9" y="51.3">SDOUT</text>
<text x="206.9" y="53.8">LOS</text>
<text x="221.4" y="51.3">HSYNC#</text>
<text x="221.6" y="53.8">VSYNC#</text>
<text x="221.8" y="48.7">RESET#</text>
<text x="231.5" y="52.6">17</text>
<text x="231.5" y="50">18</text>
<text x="203.4" y="55.1">13</text>
<text x="203.4" y="57.6">14</text>
<text x="206.9" y="56.4">SYNC_IN</text>
<text x="206.9" y="58.9">NC</text>
<text x="227.2" y="58.9">NC</text>
<text x="227.2" y="56.4">NC</text>
<text x="231.5" y="57.6">15</text>
<text x="231.5" y="55.1">16</text>
<text x="140.8" y="89.9">1</text>
<text x="143.8" y="88.6">1</text>
<text x="173.3" y="89.4">1</text>
<text x="176.3" y="88.1">1</text>
<text x="201.7" y="89.7">1</text>
<text x="204.7" y="88.4">1</text>
<text x="226.6" y="89.9">1</text>
<text x="229.6" y="88.6">1</text>
<text x="140.8" y="93.7">1</text>
<text x="143.8" y="92.5">1</text>
<text x="173.3" y="93.5">1</text>
<text x="176.3" y="92.2">1</text>
<text x="201.7" y="93.7">1</text>
<text x="204.7" y="92.5">1</text>
<text x="140.8" y="97.8">1</text>
<text x="140.8" y="101.6">1</text>
<text x="143.8" y="96.5">1</text>
<text x="143.8" y="100.3">1</text>
<text x="173.3" y="97.3">1</text>
<text x="173.3" y="101.3">1</text>
<text x="176.3" y="96">1</text>
<text x="176.3" y="100.1">1</text>
<text x="201.7" y="97.5">1</text>
<text x="201.7" y="101.6">1</text>
<text x="204.7" y="96.3">1</text>
<text x="204.7" y="100.3">1</text>
<text x="33.2" y="103.6">1</text>
<text x="33.2" y="106.2">2</text>
<text x="35.5" y="104.9">AP_SDO/AP_AD0</text>
<text x="35.5" y="107.4">RESV</text>
<text x="69.6" y="104.9">AP_SDA/AP_SDIO/AP_SDI</text>
<text x="78" y="107.4">AP_SCL/AP_SCLK</text>
<text x="98.2" y="106.2">13</text>
<text x="98.2" y="103.6">14</text>
<text x="140.8" y="105.7">1</text>
<text x="143.8" y="104.4">1</text>
<text x="173.3" y="105.4">1</text>
<text x="176.3" y="104.1">1</text>
<text x="176.3" y="107.9">1</text>
<text x="201.7" y="105.7">1</text>
<text x="204.7" y="104.4">1</text>
<text x="33.2" y="108.7">3</text>
<text x="33.2" y="111.2">4</text>
<text x="33.2" y="113.8">5</text>
<text x="35.5" y="110">RESV</text>
<text x="35.5" y="112.5">INT1/INT</text>
<text x="89.8" y="110">AP_CS</text>
<text x="91.1" y="112.5">RESV</text>
<text x="98.2" y="113.8">10</text>
<text x="98.2" y="111.2">11</text>
<text x="98.2" y="108.7">12</text>
<text x="140.8" y="109.5">1</text>
<text x="143.8" y="108.2">1</text>
<text x="173.3" y="109.2">1</text>
<text x="201.7" y="109.5">1</text>
<text x="204.7" y="108.2">1</text>
<text x="33.2" y="116.3">6</text>
<text x="33.2" y="118.9">7</text>
<text x="35.5" y="115">VDDIO</text>
<text x="35.5" y="117.6">GND</text>
<text x="77" y="117.6">INT2/FSYNC/CLKIN</text>
<text x="91.1" y="115">RESV</text>
<text x="98.2" y="118.9">8</text>
<text x="98.2" y="116.3">9</text>
<text x="35.5" y="120.1">RESV</text>
<text x="92.4" y="120.1">VDD</text>
<text x="198.3" y="136.1">1</text>
<text x="200.6" y="137.4">VBAT</text>
<text x="224.5" y="137.4">VDD</text>
<text x="226.2" y="134.9">EP</text>
<text x="230.3" y="136.1">48</text>
<text x="230.3" y="133.6">49</text>
<text x="198.3" y="138.7">2</text>
<text x="198.3" y="141.2">3</text>
<text x="198.3" y="143.7">4</text>
<text x="200.6" y="139.9">PC13</text>
<text x="200.6" y="142.5">PC14</text>
<text x="224.7" y="139.9">VSS</text>
<text x="225" y="142.5">PB9</text>
<text x="230.3" y="143.7">45</text>
<text x="230.3" y="141.2">46</text>
<text x="230.3" y="138.7">47</text>
<text x="176.8" y="148.4">3</text>
<text x="198.3" y="146.3">5</text>
<text x="198.3" y="148.8">6</text>
<text x="200.6" y="145">PC15</text>
<text x="200.6" y="147.6">PH0</text>
<text x="221.7" y="147.6">BOOT0</text>
<text x="225" y="145">PB8</text>
<text x="230.3" y="148.8">43</text>
<text x="230.3" y="146.3">44</text>
<text x="254.3" y="146.3">1</text>
<text x="260.6" y="146.3">2</text>
<text x="176.8" y="152.2">2</text>
<text x="176.8" y="156">1</text>
<text x="198.3" y="151.4">7</text>
<text x="198.3" y="153.9">8</text>
<text x="200.6" y="150.1">PH1</text>
<text x="200.6" y="152.6">NRST</text>
<text x="200.6" y="155.2">VSSA/VREF-</text>
<text x="225" y="155.2">PB5</text>
<text x="225" y="152.6">PB6</text>
<text x="225" y="150.1">PB7</text>
<text x="230.3" y="153.9">41</text>
<text x="230.3" y="151.4">42</text>
<text x="197" y="159">10</text>
<text x="197" y="161.5">11</text>
<text x="198.3" y="156.4">9</text>
<text x="200.6" y="157.7">VDDA/VREF+</text>
<text x="200.6" y="160.3">PA0</text>
<text x="225" y="160.3">PB3</text>
<text x="225" y="157.7">PB4</text>
<text x="230.3" y="161.5">38</text>
<text x="230.3" y="159">39</text>
<text x="230.3" y="156.4">40</text>
<text x="197" y="164.1">12</text>
<text x="197" y="166.6">13</text>
<text x="200.6" y="162.8">PA1</text>
<text x="200.6" y="165.3">PA2</text>
<text x="200.6" y="167.9">PA3</text>
<text x="223.7" y="165.3">PA14</text>
<text x="223.7" y="162.8">PA15</text>
<text x="224.5" y="167.9">VDD</text>
<text x="230.3" y="166.6">36</text>
<text x="230.3" y="164.1">37</text>
<text x="197" y="169.1">14</text>
<text x="197" y="171.7">15</text>
<text x="200.6" y="170.4">PA4</text>
<text x="200.6" y="173">PA5</text>
<text x="223.7" y="173">PA13</text>
<text x="224.9" y="170.4">PH2</text>
<text x="230.3" y="171.7">34</text>
<text x="230.3" y="169.1">35</text>
<text x="197" y="174.2">16</text>
<text x="197" y="176.8">17</text>
<text x="197" y="179.3">18</text>
<text x="200.6" y="175.5">PA6</text>
<text x="200.6" y="178">PA7</text>
<text x="223.7" y="178">PA11</text>
<text x="223.7" y="175.5">PA12</text>
<text x="230.3" y="179.3">31</text>
<text x="230.3" y="176.8">32</text>
<text x="230.3" y="174.2">33</text>
<text x="197" y="181.8">19</text>
<text x="197" y="184.4">20</text>
<text x="200.6" y="180.6">PB0</text>
<text x="200.6" y="183.1">PB1</text>
<text x="200.6" y="185.7">PB2</text>
<text x="223.7" y="180.6">PA10</text>
<text x="225" y="185.7">PA8</text>
<text x="225" y="183.1">PA9</text>
<text x="230.3" y="184.4">29</text>
<text x="230.3" y="181.8">30</text>
<text x="46.9" y="186.7">5</text>
<text x="46.9" y="189.2">6</text>
<text x="46.9" y="191.7">7</text>
<text x="49.2" y="187.9">DI/IO0</text>
<text x="49.2" y="190.5">CLK</text>
<text x="81.5" y="190.5">#WP/IO2</text>
<text x="85.6" y="187.9">GND</text>
<text x="91.6" y="191.7">2</text>
<text x="91.6" y="189.2">3</text>
<text x="91.6" y="186.7">4</text>
<text x="197" y="186.9">21</text>
<text x="197" y="189.5">22</text>
<text x="200.6" y="188.2">PB10</text>
<text x="200.6" y="190.7">PB11</text>
<text x="223.7" y="190.7">PB14</text>
<text x="223.7" y="188.2">PB15</text>
<text x="230.3" y="189.5">27</text>
<text x="230.3" y="186.9">28</text>
<text x="46.9" y="194.3">8</text>
<text x="49.2" y="193">#HOLD-OR-#REST/IO3</text>
<text x="49.2" y="195.6">VCC</text>
<text x="68.8" y="196.1" transform="rotate(-90 68.8 196.1)">EP</text>
<text x="83" y="193">DO/IO1</text>
<text x="86.2" y="195.6">#CS</text>
<text x="91.6" y="194.3">1</text>
<text x="197" y="192">23</text>
<text x="197" y="194.5">24</text>
<text x="200.6" y="193.3">PH3</text>
<text x="200.6" y="195.8">VDD</text>
<text x="223.7" y="195.8">PB12</text>
<text x="223.7" y="193.3">PB13</text>
<text x="230.3" y="194.5">25</text>
<text x="230.3" y="192">26</text>
<text x="67.8" y="199.1" transform="rotate(-90 67.8 199.1)">9</text>
</g>
<g font-size="2.2" fill="#39f">
<text x="238.3" y="141">UART5_TX</text>
<text x="238.3" y="143.5">UART5_RX</text>
</g>
<g font-size="2.2" fill="#90c">
<text x="240.8" y="148.6">PWM2</text>
<text x="240.8" y="151.1">PWM1</text>
<text x="178.6" y="166.4">PWM3</text>
<text x="178.6" y="181.6">PWM4</text>
</g>
<g font-size="2.2" fill="#f00">
<text x="238.3" y="156.2">UART7_TX</text>
<text x="238.3" y="158.8">UART7_RX</text>
</g>
<g font-size="2.2" fill="#f63">
<text x="178.6" y="163.8">UART2_TX</text>
<text x="178.6" y="179.1">UART2_RX</text>
</g>
<g font-size="2.2" fill="#f9f">
<text x="238.3" y="179.1">UART1_RX</text>
<text x="238.3" y="181.6">UART1_TX</text>
</g>
<g font-size="2.2" fill="#0c3">
<text x="178.6" y="186.7">UART3_RX</text>
<text x="178.6" y="189.2">UART3_TX</text>
</g>
</svg>
